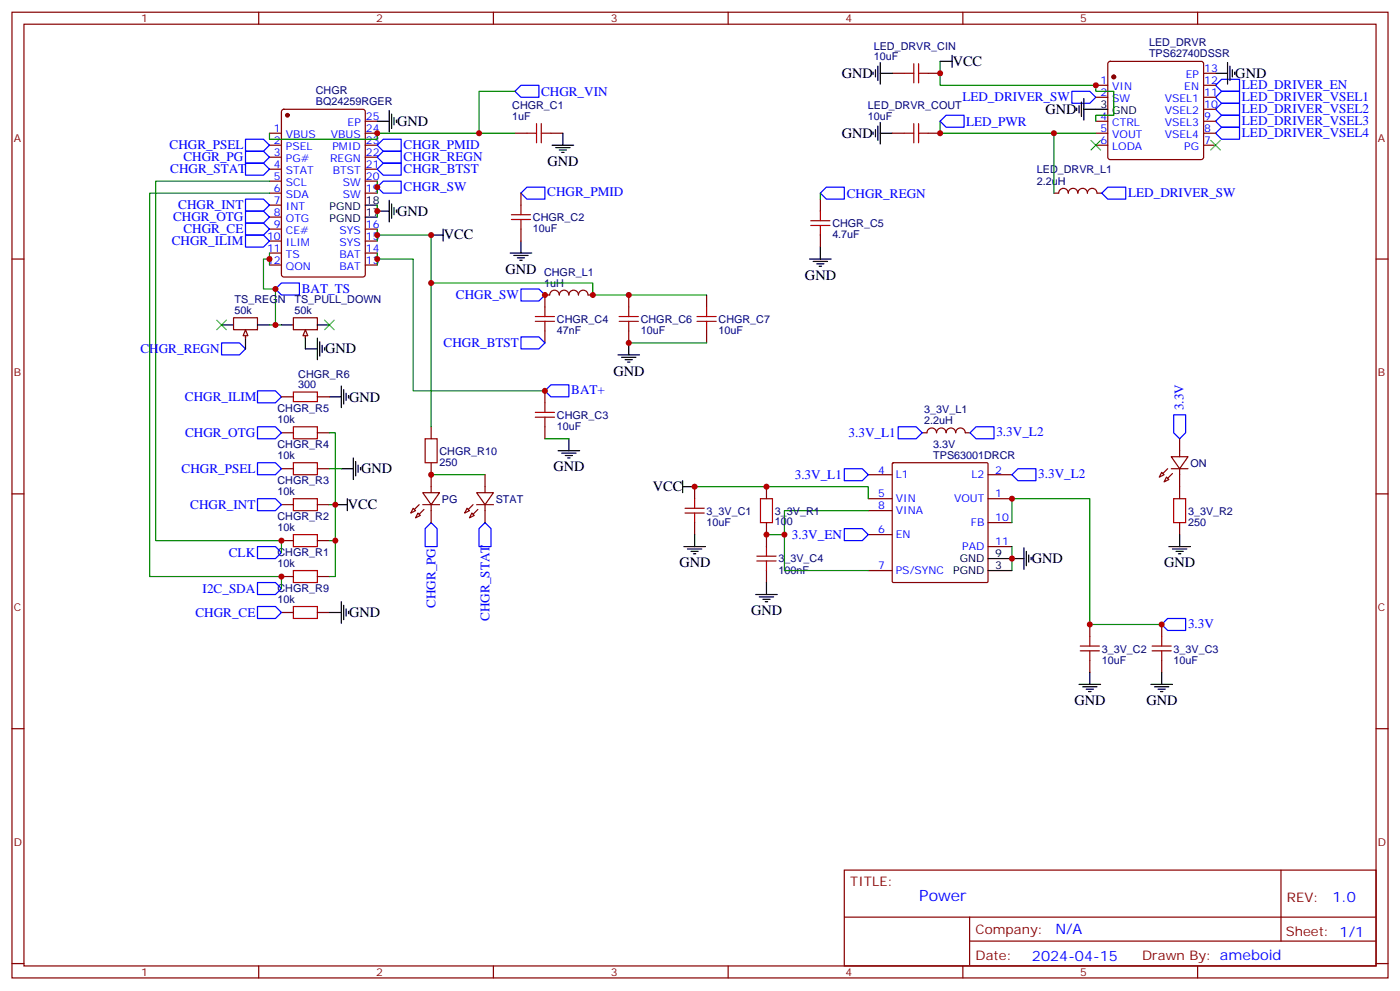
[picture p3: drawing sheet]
<svg xmlns="http://www.w3.org/2000/svg" width="412mm" height="292mm" viewBox="0 0 412 292" stroke-linecap="round" stroke-linejoin="round" font-family="sans-serif">
<g fill="none" stroke="#870000" stroke-width=".35">
<path d="M3.5 3.6h405.4v284.3h-405.4zM7.1 7.1h398.2v277.3h-398.2zM76.2 3.6v3.5M145.3 3.6v3.5M214.5 3.6v3.5M283.6 3.6v3.5M326.6 18.3l.4-.2h26.8l.5 .2 .2 .5v27.5l-.2 .5-.5 .2h-26.8l-.5-.2-.2-.5v-27.5zM352.8 3.6v3.5M79.4 39.2h3.5M83.1 32.4l.5-.2h23.3l.6 .4 .1 48.3-.5 .6-23.5 .1-.6-.5-.1-48.2zM107.6 39.2h3.5M107.6 35.7h3.5"/>
<path d="M151.7 39.2h3.5M162.3 39.2h3.5M262.8 39.2h3.5M262.8 21.6h3.5M273.4 39.2h3.5M273.4 21.6h3.5M322.8 39.2h3.5M322.8 35.7h3.5M322.8 25.1h3.5M322.8 28.6h3.5M354.5 39.2h3.6M354.5 35.7h3.6"/>
<path d="M354.5 25.1h3.6M354.5 28.6h3.6M354.5 32.2h3.6M354.5 21.6h3.6M79.4 42.8h3.5M79.4 46.3h3.5M79.4 49.8h3.5M79.4 53.3h3.5M79.4 56.9h3.5M107.6 42.8h3.5M107.6 46.3h3.5M107.6 49.8h3.5"/>
<path d="M107.6 53.3h3.5M107.6 56.9h3.5M241.7 58.6v3.6M310.4 56.9h1.5a1.41 1.41 0 0 1 1.4-1.4 1.41 1.41 0 0 1 1.4 1.4 1.41 1.41 0 0 1 1.4-1.4 1.41 1.41 0 0 1 1.4 1.4 1.41 1.41 0 0 1 1.4-1.4 1.41 1.41 0 0 1 1.4 1.4 1.41 1.41 0 0 1 1.4-1.4 1.41 1.41 0 0 1 1.4 1.4h1.5M322.8 42.8h3.5M354.5 42.8h3.6M3.5 76.3h3.6M79.4 60.4h3.5M79.4 63.9h3.5M79.4 67.5h3.5M79.4 71h3.5M79.4 74.5h3.5"/>
<path d="M79.4 78h3.5M107.6 67.5h3.5M107.6 71h3.5M107.6 74.5h3.5M107.6 78h3.5M241.7 69.2v3.5M405.3 76.3h3.6M86.4 93.6h7.1v3.5h-7.1zM90 97.8v1.8M160.5 97.4v3.6M174.6 86.9h-1.4a1.41 1.41 0 0 0-1.4-1.5 1.41 1.41 0 0 0-1.4 1.5 1.41 1.41 0 0 0-1.4-1.5 1.41 1.41 0 0 0-1.4 1.5 1.41 1.41 0 0 0-1.4-1.5 1.41 1.41 0 0 0-1.5 1.5 1.41 1.41 0 0 0-1.4-1.5 1.41 1.41 0 0 0-1.4 1.4l-1.4 .1v3.5M185.2 86.9v3.5"/>
<path d="M185.2 97.4v3.6M208.1 86.9v3.5M208.1 97.4v3.6M160.5 115.1v3.5M82.9 138h3.5M82.9 127.4h3.5M93.5 138h3.5M93.5 127.4h3.5M127 125.7v3.5M127 136.2v8.9M142.9 139.8v5.3M160.5 125.7v3.5"/>
<path d="M255.8 139.8h7M262.9 136.4l.3-.2h27.5l.3 .2v34.8l-.1 .3h-27.7l-.3-.2zM271.6 127.4h1.4a1.41 1.41 0 0 1 1.5-1.4 1.41 1.41 0 0 1 1.4 1.4 1.41 1.41 0 0 1 1.4-1.4 1.41 1.41 0 0 1 1.4 1.4 1.41 1.41 0 0 1 1.4-1.4 1.41 1.41 0 0 1 1.4 1.4 1.41 1.41 0 0 1 1.4-1.4 1.41 1.41 0 0 1 1.4 1.4h1.5M291 139.8h7.1M342.2 139.1l.7 .7-1.4 .7zM345 134.5h5l-2.5 3.5zM345 138h5M347.5 129.2v5.3M347.5 138v8.8M3.5 145.4h3.6M82.9 159.2h3.5M82.9 148.6h3.5"/>
<path d="M93.5 159.2h3.5M93.5 148.6h3.5M121.7 149.6l.7 .8-1.4 .7zM123.1 151.1l.7 .7-1.4 .7zM124.5 145.1h5l-2.5 3.5zM124.5 148.6h5M127 148.6v5.3M137.6 149.6l.7 .8-1.4 .7zM139 151.1l.7 .7-1.4 .7zM140.4 145.1h4.9l-2.4 3.5zM140.4 148.6h4.9M142.9 148.6v5.3"/>
<path d="M204.6 143.3v3.5M204.6 153.9v3.5M225.8 157.4v3.5M255.8 146.8h7M255.8 157.4h7M255.8 150.4h7M291 146.8h7.1M291 153.9h7.1M343.6 140.5l.7 .7-1.4 .7zM347.5 153.9v3.5M405.3 145.4h3.6M82.9 169.8h3.5"/>
<path d="M93.5 169.8h3.5M225.8 168v3.5M255.8 168h7M291 160.9h7.1M82.9 180.3h3.5M93.5 180.3h3.5M321 183.9v3.5M321 194.5v3.5M342.2 183.9v3.5M342.2 194.5v3.5M3.5 214.6h3.6M405.3 214.6h3.6"/>
<path d="M248.7 256.2h156.6v28.2h-156.6zM377.3 256.2v20.9M248.7 270h156.5M285.6 277.1h119.6M285.6 270v14.1M3.5 283.7h3.6M76.2 284.4v3.5M145.3 284.4v3.5M214.5 284.4v3.5M283.6 284.4v3.5M352.8 284.4v3.5M405.3 283.7h3.6"/>
</g>
<g fill="#870000" stroke="#870000" stroke-width=".35">
<path d="M345.4 139.4l-1.4 1.4z"/>
<path d="M344 138l-1.5 1.4z"/>
<path d="M124.9 150l-1.4 1.4z"/>
<path d="M123.5 148.6l-1.4 1.4z"/>
<path d="M140.8 150l-1.5 1.4z"/>
<path d="M139.3 148.6l-1.4 1.4z"/>
<circle cx="84.7" cy="33.9" r=".53"/>
<circle cx="328.1" cy="22.6" r=".53"/>
</g>
<g fill="none" stroke="#000" stroke-width=".35">
<path d="M258.6 19.5v4.2M259.3 18.4v6.4M276.9 18.1h3.6M280.5 16.3v3.5M361.6 18.4v6.4M362.3 19.5v4.2M111.1 35.7h3.6M114.7 32.5v6.4M115.4 33.6v4.2M116.1 34.6v2.2M116.8 35.3v.8M165.8 39.2v3.6"/>
<path d="M257.2 21.2v.7M257.2 38.9v.7M257.9 20.5v2.1M257.9 38.2v2.1M258.6 37.1v4.2M259.3 21.6h3.5M259.3 36.1v6.3M259.3 39.2h3.5M317.1 31.8v.7M317.9 31.1v2.1M318.6 30.1v4.2M319.3 32.2h7"/>
<path d="M319.3 29v6.3M358.1 21.6h3.5M363 20.5v2.1M363.7 21.2v.7M114.7 59v6.3M162.6 42.8h6.4M163.7 43.5h4.2M164.7 44.2h2.2M165.5 44.9h.7M107.6 63.9h3.5M107.6 60.4h3.5M111.1 62.2h3.6"/>
<path d="M115.4 60v4.3M116.1 61.1v2.1M116.8 61.8v.7M127 69.2h3.5M130.5 67.5v3.5M150.3 74.5h6.3M151.3 75.2h4.3M152.4 75.9h2.1M153.1 76.6h.7M153.5 71v3.5M238.5 76.3h6.3M239.5 77h4.3"/>
<path d="M240.6 77.7h2.1M241.3 78.4h.7M241.7 72.7v3.6M82.9 95.7h3.5M90 99.2v3.5h3.5M93.5 99.6v6.3M93.5 95.7h3.5M94.2 100.6v4.2M94.9 101.7v2.1M95.6 102.4v.7M97 116.8h3.5M100.5 113.7v6.3"/>
<path d="M101.2 114.7v4.3M102 115.8v2.1M102.7 116.5v.7M182 104.5h6.4M183.1 105.2h4.2M184.1 105.9h2.2M184.9 106.6h.7M185.2 101v3.5M100.5 138h3.6M104.1 134.8v6.4M104.8 135.9v4.2M105.5 136.9v2.2"/>
<path d="M106.2 137.7v.7M164.4 132.7h6.3M165.5 133.4h4.2M166.5 134.1h2.1M167.2 134.8h.7M167.6 129.2v3.5M98.8 148.6h3.5M102.3 146.8v3.6M201.1 143.3h3.5M201.1 141.5v3.6M204.6 157.4v3.5M347.5 157.4v3.5"/>
<path d="M100.5 177.2v6.3M101.2 178.2v4.3M102 179.3v2.1M102.7 180v.7M201.4 160.9h6.4M202.5 161.6h4.2M203.6 162.3h2.1M204.3 163.1h.7M222.6 175h6.4M223.7 175.8h4.2M224.7 176.5h2.1M225.4 177.2h.7"/>
<path d="M225.8 171.5v3.5M291 168h7.1M291 164.5h10.6M301.6 161.3v6.3M302.3 162.3v4.3M303 163.4v2.1M303.7 164.1v.7M344.3 160.9h6.4M345.4 161.6h4.2M346.4 162.3h2.1M347.1 163.1h.7M97 180.3h3.5"/>
<path d="M321 198v3.5M342.2 198v3.5M317.9 201.5h6.3M318.9 202.2h4.2M320 202.9h2.1M320.7 203.6h.7M339 201.5h6.4M340.1 202.2h4.2M341.1 202.9h2.2M341.8 203.6h.7"/>
</g>
<g fill="none" stroke="#008700" stroke-width=".35">
<path d="M276.9 18.1v7h45.9v1.8h5.3v7h-5.3v1.8M276.9 35.7v3.5h45.9M310.4 39.2v17.7M79.4 53.3h-33.5v105.9h37v3.5M79.4 56.9h-35.3v112.9h38.8v3.5M111.1 53.3v3.6M241.7 56.9v1.7M79.4 78v-1.7h-1.8v8.8h3.5v10.6M79.4 74.5v1.8M111.1 69.2h15.9v14.1h47.6v3.6h33.5M111.1 76.3h10.6v38.8h38.8M111.1 60.4v3.5"/>
<path d="M111.1 67.5v3.5M111.1 74.5v3.5M79.4 95.7h3.5M127 83.3v42.4M185.2 101h22.9M97 127.4h1.8v21.2M97 138h3.5M127 139.8h15.9M160.5 129.2h7.1M97 148.6h1.8v10.6M97 159.2h1.8M98.8 159.2v10.6h-1.8"/>
<path d="M204.6 143.3h51.2v3.5M225.8 157.4h5.3v10.6h24.7M255.8 150.4h-24.7v7M298.1 153.9v-7.1h22.9v37.1h21.2M298.1 160.9v7.1"/>
</g>
<g fill="none" stroke="#00f" stroke-width=".35">
<path d="M278.7 33.9h5.3v3.6h-5.3l-1.8-1.8zM315.7 26.9h5.3l1.8 1.7-1.8 1.8h-5.3zM358.1 25.1l1.7-1.7h5.3v3.5h-5.3zM358.1 28.6l1.7-1.7h5.3v3.5h-5.3zM358.1 32.2l1.7-1.8h5.3v3.5h-5.3zM358.1 35.7l1.7-1.8h5.3v3.6h-5.3zM358.1 39.2l1.7-1.7h5.3v3.5h-5.3zM72.3 41h5.3l1.8 1.8-1.8 1.7h-5.3zM72.3 44.5h5.3l1.8 1.8-1.8 1.7h-5.3zM72.3 48h5.3l1.8 1.8-1.8 1.8h-5.3zM72.3 58.6h5.3l1.8 1.8-1.8 1.8h-5.3zM111.1 55.1l1.8-1.8h5.3v3.6h-5.3z"/>
<path d="M111.1 49.8l1.8-1.8h5.3v3.6h-5.3zM111.1 46.3l1.8-1.8h5.3v3.5h-5.3zM111.1 42.8l1.8-1.8h5.3v3.5h-5.3zM153.5 56.9l1.7-1.8h5.3v3.5h-5.3zM241.7 56.9l1.7-1.8h5.3v3.5h-5.3zM324.6 56.9l1.7-1.8h5.3v3.5h-5.3zM72.3 62.2h5.3l1.8 1.7-1.8 1.8h-5.3zM72.3 65.7h5.3l1.8 1.8-1.8 1.7h-5.3zM72.3 69.2h5.3l1.8 1.8-1.8 1.7h-5.3zM81.1 85.1l1.8-1.8h5.3v3.6h-5.3zM153.5 85.1h5.2l1.8 1.8-1.8 1.7h-5.2zM153.5 99.2h5.2l1.8 1.8-1.8 1.7h-5.2z"/>
<path d="M65.3 101h5.3l1.7 1.7-1.7 1.8h-5.3zM75.8 115.1h5.3l1.8 1.7-1.8 1.8h-5.3zM160.5 115.1l1.8-1.8h5.3v3.5h-5.3zM75.8 136.2h5.3l1.8 1.8-1.8 1.8h-5.3zM75.8 125.7h5.3l1.8 1.7-1.8 1.8h-5.3zM248.7 138h5.3l1.8 1.8-1.8 1.7h-5.3zM264.6 125.7h5.3l1.7 1.7-1.7 1.8h-5.3zM285.8 127.4l1.7-1.7h5.3v3.5h-5.3zM298.1 139.8l1.8-1.8h5.3v3.5h-5.3zM345.7 122.1h3.5v5.3l-1.7 1.8-1.8-1.8zM75.8 146.8h5.3l1.8 1.8-1.8 1.8h-5.3zM127 153.9l1.8 1.7v5.3h-3.6v-5.3z"/>
<path d="M141.1 155.6l1.8-1.7 1.7 1.7v5.3h-3.5zM248.7 155.6h5.3l1.8 1.8-1.8 1.8h-5.3zM75.8 160.9h5.3l1.8 1.8-1.8 1.8h-5.3zM75.8 178.6h5.3l1.8 1.7-1.8 1.8h-5.3zM75.8 171.5h5.3l1.8 1.8-1.8 1.7h-5.3zM342.2 183.9l1.8-1.8h5.2v3.5h-5.2z"/>
</g>
<g fill="none" stroke="#a10000" stroke-width=".35">
<path d="M269.2 18.8v5.6M270.6 18.8v5.6M155.2 39.2h2.8M158 36.4v5.7M159.5 39.2h2.8M159.5 36.4v5.7M266.3 39.2h2.9M266.3 21.6h2.9M269.2 36.4v5.7M270.6 39.2h2.8M270.6 21.6h2.8M270.6 36.4v5.7"/>
<path d="M238.8 65h5.7M238.8 66.4h5.7M241.7 62.2v2.8M241.7 66.4v2.8M157.7 94.6h5.6M157.7 93.2h5.6M160.5 90.4v2.8M160.5 94.6v2.8M182.4 94.6h5.6M182.4 93.2h5.6M185.2 90.4v2.8M185.2 94.6v2.8"/>
<path d="M205.3 94.6h5.7M205.3 93.2h5.7M208.1 90.4v2.8M208.1 94.6v2.8M160.5 118.6v2.8M86.4 136.2h7.1v3.6h-7.1zM86.4 125.7h7.1v3.5h-7.1zM125.2 129.2h3.6v7h-3.6zM157.7 121.4h5.6M157.7 122.8h5.6M160.5 122.8v2.9M86.4 157.4h7.1v3.5h-7.1z"/>
<path d="M86.4 146.8h7.1v3.6h-7.1zM201.8 149.6h5.6M201.8 151.1h5.6M204.6 146.8v2.8M204.6 151.1v2.8M345.7 146.8h3.5v7.1h-3.5zM86.4 168h7.1v3.5h-7.1zM86.4 178.6h7.1v3.5h-7.1zM223 165.2h5.6M223 163.8h5.6M225.8 160.9v2.9M225.8 165.2v2.8"/>
<path d="M318.2 190.2h5.6M318.2 191.6h5.6M321 187.4v2.8M321 191.6v2.9M339.4 190.2h5.6M339.4 191.6h5.6M342.2 187.4v2.8M342.2 191.6v2.9"/>
</g>
<path d="M321.4 41.3l2.8 2.9M324.2 41.3l-2.8 2.9M356.7 41.3l2.8 2.9M359.5 41.3l-2.8 2.9" fill="none" stroke="#3c3" stroke-width=".35"/>
<path d="M90 97.1l.7 1.7h-1.4z" fill="#f0f0f0" stroke="#870000" stroke-width=".35"/>
<path d="M65.3 95.7h3.5M72.3 99.2v3.5M75.8 95.7h3.6" fill="none" stroke="#000" stroke-width=".35"/>
<path d="M68.8 93.6h7v3.5h-7zM72.3 97.8v1.8" fill="none" stroke="#870000" stroke-width=".35"/>
<path d="M72.3 97.1l.7 1.7h-1.4z" fill="#f0f0f0" stroke="#870000" stroke-width=".35"/>
<path d="M63.9 94.3l2.8 2.8M66.7 94.3l-2.8 2.8M95.6 94.3l2.8 2.8M98.4 94.3l-2.8 2.8" fill="none" stroke="#3c3" stroke-width=".35"/>
<path d="M150.6 63.2h5.7M150.6 64.6h5.7M153.5 60.4v2.8M153.5 64.6v2.9M86.4 115.4h7.1v2.9h-7.1zM224 146.8h3.5v7.1h-3.5z" fill="none" stroke="#a10000" stroke-width=".35"/>
<path d="M153.5 56.9v3.5M153.5 67.5v3.5M82.9 116.8h3.5M93.5 116.8h3.5M225.8 143.3v3.5M225.8 153.9v3.5" fill="none" stroke="#870000" stroke-width=".35"/>
<path d="M79.4 39.2v1.8h31.7v-1.8h40.6M151.7 26.9h-10.6v12.3" fill="none" stroke="#008700" stroke-width=".35"/>
<path d="M151.7 26.9l1.8-1.8h5.2v3.5h-5.2z" fill="none" stroke="#00f" stroke-width=".35"/>
<g fill="#c00">
<circle cx="111.1" cy="62.2" r=".88"/>
<circle cx="111.1" cy="55.1" r=".88"/>
<circle cx="98.8" cy="159.2" r=".88"/>
<circle cx="276.9" cy="21.6" r=".88"/>
<circle cx="160.5" cy="86.9" r=".88"/>
<circle cx="185.2" cy="86.9" r=".88"/>
<circle cx="185.2" cy="101" r=".88"/>
<circle cx="98.8" cy="148.6" r=".88"/>
<circle cx="298.1" cy="164.5" r=".88"/>
<circle cx="204.6" cy="143.3" r=".88"/>
<circle cx="321" cy="183.9" r=".88"/>
<circle cx="342.2" cy="183.9" r=".88"/>
<circle cx="174.6" cy="86.9" r=".88"/>
<circle cx="127" cy="139.8" r=".88"/>
<circle cx="298.1" cy="146.8" r=".88"/>
<circle cx="231.1" cy="157.4" r=".88"/>
<circle cx="276.9" cy="39.2" r=".88"/>
<circle cx="322.8" cy="25.1" r=".88"/>
<circle cx="160.5" cy="115.1" r=".88"/>
<circle cx="111.1" cy="76.3" r=".88"/>
<circle cx="82.9" cy="159.2" r=".88"/>
<circle cx="82.9" cy="169.8" r=".88"/>
<circle cx="111.1" cy="39.2" r=".88"/>
<circle cx="111.1" cy="69.2" r=".88"/>
<circle cx="310.4" cy="39.2" r=".88"/>
<circle cx="79.4" cy="76.3" r=".88"/>
<circle cx="127" cy="83.3" r=".88"/>
<circle cx="81.1" cy="85.1" r=".88"/>
<circle cx="81.1" cy="95.7" r=".88"/>
<circle cx="127" cy="69.2" r=".88"/>
<circle cx="141.1" cy="39.2" r=".88"/>
<circle cx="225.8" cy="143.3" r=".88"/>
<circle cx="225.8" cy="157.4" r=".88"/>
</g>
<text font-size="4.6" fill="#00f" x="270.8" y="265.2">Power</text>
<g font-size="4.2">
<text x="248" y="22.9">GND</text>
<text x="280.6" y="19.4">VCC</text>
<text x="363.9" y="22.9">GND</text>
<text x="308" y="33.5">GND</text>
<text x="116.9" y="37">GND</text>
<text x="248" y="40.5">GND</text>
<text x="161.3" y="48.8">GND</text>
<text x="116.9" y="63.5">GND</text>
<text x="130.7" y="70.3">VCC</text>
<text x="148.9" y="80.6">GND</text>
<text x="237.1" y="82.3">GND</text>
<text x="95.8" y="104">GND</text>
<text x="180.7" y="110.6">GND</text>
<text x="102.8" y="118.2">GND</text>
<text x="106.4" y="139.3">GND</text>
<text x="163" y="138.8">GND</text>
<text x="102.5" y="150">VCC</text>
<text x="192.3" y="144.7">VCC</text>
<text x="200.1" y="166.9">GND</text>
<text x="303.9" y="165.9">GND</text>
<text x="342.9" y="167">GND</text>
<text x="102.8" y="181.7">GND</text>
<text x="221.3" y="181">GND</text>
<text x="316.5" y="207.5">GND</text>
<text x="337.7" y="207.5">GND</text>
</g>
<g font-size="4.2" fill="#00f">
<text x="392.5" y="265.4">1.0</text>
<text x="310.9" y="275">N/A</text>
<text x="304" y="282.8">2024-04-15</text>
</g>
<g font-size="3.9" fill="#00f">
<text x="159.4" y="28.1">CHGR_VIN</text>
<text x="283.5" y="29.9">LED_DRIVER_SW</text>
<text x="365.8" y="26.2">LED_DRIVER_EN</text>
<text x="365.8" y="29.7">LED_DRIVER_VSEL1</text>
<text x="365.8" y="33.2">LED_DRIVER_VSEL2</text>
<text x="284.6" y="37">LED_PWR</text>
<text x="365.8" y="36.8">LED_DRIVER_VSEL3</text>
<text x="365.8" y="40.3">LED_DRIVER_VSEL4</text>
<text x="50" y="44">CHGR_PSEL</text>
<text x="54" y="47.5">CHGR_PG</text>
<text x="118.9" y="47.4">CHGR_REGN</text>
<text x="118.9" y="43.8">CHGR_PMID</text>
<text x="50.2" y="51">CHGR_STAT</text>
<text x="118.9" y="50.9">CHGR_BTST</text>
<text x="118.9" y="56.2">CHGR_SW</text>
<text x="161.2" y="57.8">CHGR_PMID</text>
<text x="249.4" y="58.2">CHGR_REGN</text>
<text x="332.3" y="57.9">LED_DRIVER_SW</text>
<text x="51" y="65.1">CHGR_OTG</text>
<text x="52.5" y="61.6">CHGR_INT</text>
<text x="54" y="68.7">CHGR_CE</text>
<text x="50.6" y="72.2">CHGR_ILIM</text>
<text x="88.9" y="86.2">BAT_TS</text>
<text x="134.3" y="88.1">CHGR_SW</text>
<text x="41.4" y="103.9">CHGR_REGN</text>
<text x="130.7" y="102.2">CHGR_BTST</text>
<text x="54.5" y="118.1">CHGR_ILIM</text>
<text x="168.3" y="116.1">BAT+</text>
<text x="348.6" y="120.7" transform="rotate(-90 348.6 120.7)">3.3V</text>
<text x="54.5" y="128.7">CHGR_OTG</text>
<text x="250" y="128.7">3.3V_L1</text>
<text x="293.5" y="128.4">3.3V_L2</text>
<text x="53.5" y="139.3">CHGR_PSEL</text>
<text x="234.1" y="141.1">3.3V_L1</text>
<text x="305.9" y="140.8">3.3V_L2</text>
<text x="56" y="149.8">CHGR_INT</text>
<text x="233.3" y="158.7">3.3V_EN</text>
<text x="67.4" y="163.9">CLK</text>
<text x="59.7" y="174.6">I2C_SDA</text>
<text x="128.3" y="179" transform="rotate(-90 128.3 179)">CHGR_PG</text>
<text x="57.6" y="181.6">CHGR_CE</text>
<text x="144.2" y="182.8" transform="rotate(-90 144.2 182.8)">CHGR_STAT</text>
<text x="350" y="184.9">3.3V</text>
</g>
<g font-size="3.9" fill="#800">
<text x="250.5" y="260.8">TITLE:</text>
<text x="379.1" y="265.4">REV:</text>
<text x="287.4" y="275">Company:</text>
<text x="378.7" y="275.6">Sheet: 1/1</text>
<text x="287.4" y="282.6">Date:</text>
<text x="336.4" y="282.7">Drawn By: ameboid</text>
</g>
<g font-size="3.2" fill="#800">
<text x="41.6" y="6.6">1</text>
<text x="110.8" y="6.6">2</text>
<text x="179.9" y="6.6">3</text>
<text x="249.1" y="6.6">4</text>
<text x="318.2" y="6.6">5</text>
<text x="4.1" y="41.7">A</text>
<text x="405.9" y="41.7">A</text>
<text x="4.1" y="110.8">B</text>
<text x="405.9" y="110.8">B</text>
<text x="4.1" y="180">C</text>
<text x="405.9" y="180">C</text>
<text x="4.1" y="249.1">D</text>
<text x="405.9" y="249.1">D</text>
<text x="41.6" y="287.4">1</text>
<text x="110.8" y="287.4">2</text>
<text x="179.9" y="287.4">3</text>
<text x="249.1" y="287.4">4</text>
<text x="318.2" y="287.4">5</text>
</g>
<g font-size="3.2" fill="#000080">
<text x="257.4" y="17.7">10uF</text>
<text x="257.4" y="14.6">LED_DRVR_CIN</text>
<text x="338.5" y="16.9">TPS62740DSSR</text>
<text x="338.5" y="13.7">LED_DRVR</text>
<text x="93" y="27.8">CHGR</text>
<text x="93" y="30.9">BQ24259RGER</text>
<text x="150.9" y="35.3">1uF</text>
<text x="150.9" y="32">CHGR_C1</text>
<text x="255.6" y="35.3">10uF</text>
<text x="255.6" y="32.2">LED_DRVR_COUT</text>
<text x="305.4" y="51">LED_DRVR_L1</text>
<text x="305.4" y="54.4">2.2uH</text>
<text x="157" y="65.2">CHGR_C2</text>
<text x="157" y="68.4">10uF</text>
<text x="245.2" y="70.1">4.7uF</text>
<text x="245.2" y="66.9">CHGR_C5</text>
<text x="160.3" y="81.2">CHGR_L1</text>
<text x="69.1" y="89.2">TS_REGN</text>
<text x="86.8" y="89.2">TS_PULL_DOWN</text>
<text x="160.3" y="84.4">1uH</text>
<text x="69.1" y="92.5">50k</text>
<text x="86.8" y="92.5">50k</text>
<text x="164" y="95.1">CHGR_C4</text>
<text x="188.7" y="95.2">CHGR_C6</text>
<text x="211.7" y="95.2">CHGR_C7</text>
<text x="164" y="98.3">47nF</text>
<text x="188.7" y="98.4">10uF</text>
<text x="211.7" y="98.4">10uF</text>
<text x="87.9" y="111.2">CHGR_R6</text>
<text x="87.9" y="114.4">300</text>
<text x="81.8" y="124.6">10k</text>
<text x="81.8" y="121.2">CHGR_R5</text>
<text x="164" y="123.4">CHGR_C3</text>
<text x="272.3" y="125">2.2uH</text>
<text x="272.3" y="121.7">3_3V_L1</text>
<text x="81.8" y="131.8">CHGR_R4</text>
<text x="164" y="126.6">10uF</text>
<text x="274.9" y="131.9">3.3V</text>
<text x="81.8" y="135.2">10k</text>
<text x="129.5" y="137.2">250</text>
<text x="129.5" y="134">CHGR_R10</text>
<text x="274.9" y="135.1">TPS63001DRCR</text>
<text x="350.7" y="137.5">ON</text>
<text x="81.8" y="142.4">CHGR_R3</text>
<text x="81.8" y="145.8">10k</text>
<text x="130.2" y="148.1">PG</text>
<text x="146" y="148.1">STAT</text>
<text x="81.8" y="153">CHGR_R2</text>
<text x="208.1" y="154.8">10uF</text>
<text x="208.1" y="151.6">3_3V_C1</text>
<text x="228.2" y="154.7">100</text>
<text x="228.2" y="151.5">3_3V_R1</text>
<text x="350" y="154.8">250</text>
<text x="350" y="151.6">3_3V_R2</text>
<text x="81.8" y="156.4">10k</text>
<text x="81.8" y="166.9">10k</text>
<text x="81.8" y="163.6">CHGR_R1</text>
<text x="229.3" y="165.6">3_3V_C4</text>
<text x="229.3" y="169">100nF</text>
<text x="81.8" y="177.5">10k</text>
<text x="81.8" y="174.2">CHGR_R9</text>
<text x="324.6" y="195.4">10uF</text>
<text x="324.6" y="192.2">3_3V_C2</text>
<text x="345.7" y="195.4">10uF</text>
<text x="345.7" y="192.2">3_3V_C3</text>
</g>
<g font-size="3.2" fill="#00f">
<text x="349.3" y="23">EP</text>
<text x="354.7" y="21.2">13</text>
<text x="324.1" y="24.8">1</text>
<text x="324.1" y="28.3">2</text>
<text x="327.6" y="26.5">VIN</text>
<text x="348.9" y="26.5">EN</text>
<text x="354.7" y="28.3">11</text>
<text x="354.7" y="24.8">12</text>
<text x="107.8" y="35.3">25</text>
<text x="324.1" y="35.3">4</text>
<text x="327.6" y="30.1">SW</text>
<text x="343.1" y="33.6">VSEL2</text>
<text x="343.1" y="30.1">VSEL1</text>
<text x="354.7" y="35.3">9</text>
<text x="354.7" y="31.8">10</text>
<text x="80.7" y="38.9">1</text>
<text x="84.2" y="40.6">VBUS</text>
<text x="97.5" y="40.6">VBUS</text>
<text x="102.4" y="37.1">EP</text>
<text x="107.8" y="38.9">24</text>
<text x="324.1" y="38.9">5</text>
<text x="327.6" y="37.1">CTRL</text>
<text x="327.6" y="40.6">VOUT</text>
<text x="343.1" y="40.6">VSEL4</text>
<text x="343.1" y="37.1">VSEL3</text>
<text x="354.7" y="38.9">8</text>
<text x="80.7" y="42.4">2</text>
<text x="80.7" y="45.9">3</text>
<text x="84.2" y="44.2">PSEL</text>
<text x="84.2" y="47.7">PG#</text>
<text x="97.2" y="47.7">REGN</text>
<text x="97.9" y="44.2">PMID</text>
<text x="107.8" y="45.9">22</text>
<text x="107.8" y="42.4">23</text>
<text x="324.1" y="42.4">6</text>
<text x="327.6" y="44.2">LODA</text>
<text x="348.9" y="44.2">PG</text>
<text x="354.7" y="42.4">7</text>
<text x="80.7" y="49.5">4</text>
<text x="80.7" y="53">5</text>
<text x="84.2" y="51.2">STAT</text>
<text x="98" y="51.2">BTST</text>
<text x="107.8" y="53">20</text>
<text x="107.8" y="49.5">21</text>
<text x="80.7" y="56.5">6</text>
<text x="84.2" y="54.8">SCL</text>
<text x="84.2" y="58.3">SDA</text>
<text x="101" y="58.3">SW</text>
<text x="101" y="54.8">SW</text>
<text x="107.8" y="56.5">19</text>
<text x="80.7" y="60">7</text>
<text x="80.7" y="63.6">8</text>
<text x="84.2" y="61.8">INT</text>
<text x="84.2" y="65.3">OTG</text>
<text x="78.7" y="70.6">10</text>
<text x="80.7" y="67.1">9</text>
<text x="84.2" y="68.9">CE#</text>
<text x="100" y="68.9">SYS</text>
<text x="107.8" y="70.6">15</text>
<text x="107.8" y="67.1">16</text>
<text x="78.7" y="74.2">11</text>
<text x="78.7" y="77.7">12</text>
<text x="84.2" y="72.4">ILIM</text>
<text x="84.2" y="75.9">TS</text>
<text x="100" y="75.9">BAT</text>
<text x="100" y="72.4">SYS</text>
<text x="107.8" y="77.7">13</text>
<text x="107.8" y="74.2">14</text>
<text x="84.2" y="79.4">QON</text>
<text x="100" y="79.4">BAT</text>
<text x="258.7" y="139.4">4</text>
<text x="263.9" y="140.8">L1</text>
<text x="286.2" y="140.8">L2</text>
<text x="293.2" y="139.4">2</text>
<text x="258.7" y="146.5">5</text>
<text x="263.9" y="147.9">VIN</text>
<text x="281" y="147.9">VOUT</text>
<text x="293.2" y="146.5">1</text>
<text x="258.7" y="150">8</text>
<text x="263.9" y="151.4">VINA</text>
<text x="286" y="154.9">FB</text>
<text x="293.2" y="153.5">10</text>
<text x="258.7" y="157.1">6</text>
<text x="263.9" y="158.5">EN</text>
<text x="283.5" y="162">PAD</text>
<text x="293.2" y="160.6">11</text>
<text x="258.7" y="167.6">7</text>
<text x="263.9" y="169.1">PS/SYNC</text>
</g>
<g font-size="3.2">
<text x="324.1" y="31.8">3</text>
<text x="327.6" y="33.6">GND</text>
<text x="97.1" y="65.3">PGND</text>
<text x="97.1" y="61.8">PGND</text>
<text x="107.8" y="63.6">17</text>
<text x="107.8" y="60">18</text>
<text x="282.7" y="165.5">GND</text>
<text x="293.2" y="167.6">3</text>
<text x="293.2" y="164.1">9</text>
<text x="280.8" y="169.1">PGND</text>
</g>
</svg>
